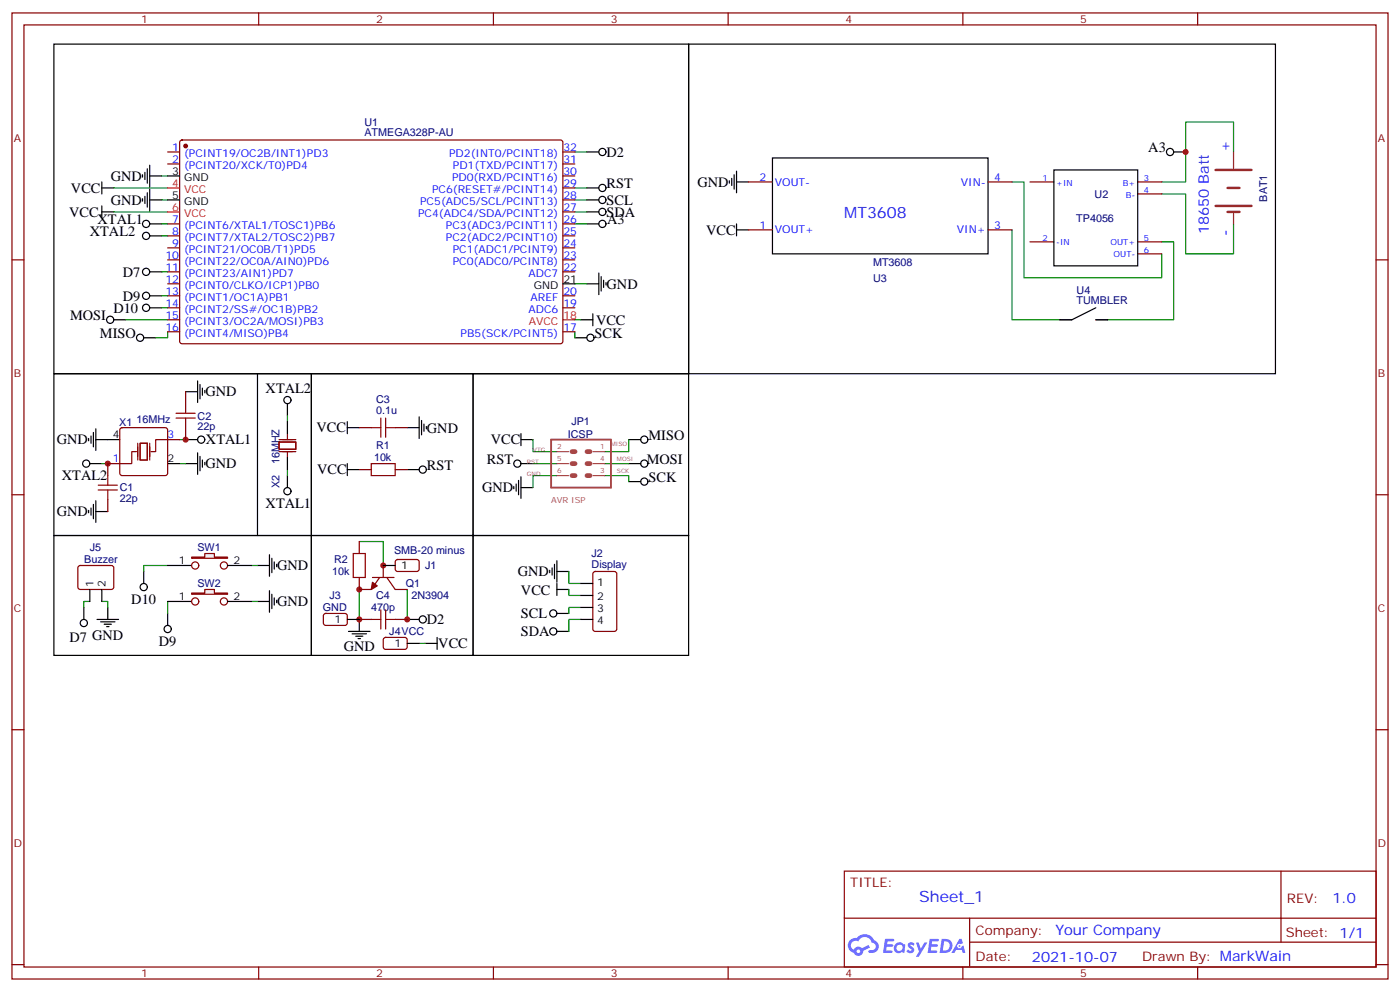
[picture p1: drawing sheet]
<svg xmlns="http://www.w3.org/2000/svg" width="412mm" height="292mm" viewBox="0 0 412 292" stroke-linecap="round" stroke-linejoin="round" font-family="sans-serif">
<g fill="none" stroke="#870000" stroke-width=".35">
<path d="M3.5 3.8h405.4v284.3h-405.4zM7.1 7.3h398.2v277.3h-398.2zM76.2 3.8v3.5M145.3 3.8v3.5M214.5 3.8v3.5M283.6 3.8v3.5M352.8 3.8v3.5M3.5 76.5h3.6M405.3 76.5h3.6M3.5 145.6h3.6M405.3 145.6h3.6M3.5 214.8h3.6"/>
<path d="M405.3 214.8h3.6M248.7 256.4h156.6v28.2h-156.6zM377.3 256.4v20.9M248.7 270.2h156.5M285.6 277.3h119.6M285.6 270.2v14.2M3.5 283.9h3.6M76.2 284.6v3.5M145.3 284.6v3.5M214.5 284.6v3.5M283.6 284.6v3.5M352.8 284.6v3.5"/>
<path d="M405.3 283.9h3.6"/>
</g>
<g fill="#5487ff">
<path d="M267.7 277.6a1.22 1.22 0 0 1 1.7 .2l-.4 .6a.47 .47 0 0 0-.3-.4 .47 .47 0 0 0-.5 .2l.1 .2a1.14 1.14 0 0 1 .8 1.8 1.14 1.14 0 0 1-1.9 0l-.2-.2 .5-.6 .7 .5a.29 .29 0 0 0 .3-.3 .29 .29 0 0 0-.2-.3 1.04 1.04 0 0 1-.6-1.7z"/>
<path d="M260.7 276.3h2.4l.3 .2-.2 .5-1.8 .1-.1 .8h1.5l.3 .4-.3 .4h-1.6l-.2 1.1h1.7l.2 .3-.2 .3-2.6 .1z"/>
<path d="M273.8 276.3h2.4l.3 .2-.1 .5-1.8 .1-.2 .8h1.6l.3 .4-.4 .4h-1.6l-.1 1.1h1.7l.2 .3-.2 .3-2.6 .1z"/>
<path d="M282.6 276.3h.7l.3 1.3-.6 .3a.69 .69 0 0 0-1 .3 .69 .69 0 0 0 .4 .9 .69 .69 0 0 0 .9-.6l.5-.2 .6 2.2h-.8l-.2-.9h-1.8l-.5 .9h-.8z"/>
<path d="M269.8 277.4h.8l.6 1.8 1.1-1.8h.9l-2.6 4.2h-.8l.9-1.5z"/>
<path d="M277.4 276.3l-.6 4.2h1.3a2.11 2.11 0 0 0 2.5-2.1 2.11 2.11 0 0 0-2.5-2.1zM278.1 277.1a1.39 1.39 0 0 1 1.7 1.4 1.39 1.39 0 0 1-1.8 1.3h-.3z"/>
<path d="M263.7 277.9a1.54 1.54 0 0 0-.1 2.2 1.54 1.54 0 0 0 2.2 .1l.6 .3 .3-2.3-.2-.3h-.4a1.49 1.49 0 0 0-2.4 0zM264 278.9a.94 .94 0 0 1 1.8 0 .94 .94 0 0 1-1.8 0z"/>
<path d="M250.4 276.7a2.18 2.18 0 0 0 1.1 3.7 1.44 1.44 0 0 0 1.6 .9 1.44 1.44 0 0 0 1.2-1.4l2-1.1-.5-.7-1.9 1a1.47 1.47 0 0 0-2.4 .4 1.39 1.39 0 0 1-.7-1.9 1.39 1.39 0 0 1 2-.5 2.12 2.12 0 0 1 2.2-1.3 2.12 2.12 0 0 1 1.9 1.7 1.14 1.14 0 0 1 1.1 1.4 1.14 1.14 0 0 1-1.7 .7 .43 .43 0 0 0-.5 .4 .43 .43 0 0 0 .4 .5 1.98 1.98 0 0 0 2.5-1.2 1.98 1.98 0 0 0-1.2-2.6 3.1 3.1 0 0 0-5.3-.6l-.9 .1zM252.3 280a.55 .55 0 0 1 1.1 0 .55 .55 0 0 1-1.1 0z"/>
<circle cx="282.6" cy="278.4" r=".26"/>
</g>
<g fill="none" stroke="#000" stroke-width=".35">
<path d="M15.9 13h186.9v97h-186.9zM202.8 13h172.9v97h-172.9zM30 53.6v3.5M30 55.3h3.5M42 51.4v.7M42 58.5v.7M42.7 50.7v2.1M42.7 57.8v2.1M43.4 49.7v4.2M43.4 56.7v4.3M44.1 51.8h3.5M44.1 48.6v6.4"/>
<path d="M44.1 55.7v6.3M44.1 58.8h3.5M172.9 58.8h3.5M172.9 55.3h3.5M172.9 44.7h3.5M214.8 53.2v.7M215.5 52.5v2.1M216.3 51.4v4.3M217 53.6h3.5M217 50.4v6.3M345.7 44.7h3.5M30 62.4h3.5"/>
<path d="M30 60.6v3.5M44.1 69.4h3.5M44.1 65.9h3.5M172.9 65.9h3.5M172.9 62.4h3.5M217 65.9v3.5M217 67.7h3.5M33.5 94.1h3.5M42.3 99.4h3.6M44.1 90.6h3.5M44.1 87.1h3.5M44.1 80h3.5"/>
<path d="M169.3 99.4h3.6M171.1 94.1h3.5M172.9 83.5h3.5M174.6 92.4v3.5M176.4 80.4v6.3M177.1 81.4v4.3M177.8 82.5v2.1M178.5 83.2v.7M15.9 110h75.8v47.6h-75.8zM54.7 115.3h3.5M58.2 112.1v6.4M58.9 113.2v4.2"/>
<path d="M59.6 114.2v2.1M60.3 114.9v.7M75.8 110v47.6M84.7 118.8v3.5M91.7 110h47.6v47.6h-47.6zM139.3 110h63.5v47.6h-63.5zM26.1 129v.8M26.5 136.5h3.5M26.8 128.3v2.2M27.5 127.3v4.2M28.2 129.4h3.5M28.2 126.2v6.4"/>
<path d="M54.7 129.4h3.5M54.7 136.5h3.5M58.2 133.3v6.3M58.9 134.3v4.3M59.6 135.4v2.1M60.3 136.1v.7M84.7 140v3.5M102.3 125.9h3.5M102.3 124.1v3.5M102.3 136.5v3.5M102.3 138.2h3.5M119.9 125.9h3.6"/>
<path d="M119.9 138.2h3.6M123.5 122.7v6.3M124.2 123.8v4.2M124.9 124.8v2.1M125.6 125.5v.7M153.5 129.4h3.5M153.5 136.5h3.5M153.5 127.6v3.6M185.2 129.4h3.5M185.2 136.5h3.5M15.9 157.6h75.8v35.3h-75.8zM26.1 150.2v.7"/>
<path d="M26.8 149.5v2.1M27.5 148.4v4.3M28.2 147.4v6.3M28.2 150.6h3.5M91.7 157.6h47.6v35.3h-47.6zM139.3 157.6h63.5v35.3h-63.5zM151.3 143.2v.7M152 142.5v2.1M152.8 141.4v4.2M153.5 140.3v6.4M153.5 143.5h3.5M185.2 141.7h3.5"/>
<path d="M24.7 178.8v3.5M31.7 178.8v3.5M42.3 168.2v3.5M75.8 166.4h3.6M75.8 177h3.6M79.4 163.3v6.3M79.4 173.8v6.4M80.1 164.3v4.3M80.1 174.9v4.2M80.8 165.4v2.1M80.8 176v2.1M81.5 166.1v.7"/>
<path d="M81.5 176.7v.7M161.9 167.9v.7M162.6 167.1v2.2M163.3 166.1v4.2M164 168.2h3.6M164 165v6.4M164 171.7v3.6M164 173.5h3.6M28.6 182.3h6.3M29.6 183h4.3M30.7 183.7h2.1M31.4 184.4h.7"/>
<path d="M49.4 180.6v3.5M102.7 185.8h6.3M103.7 186.5h4.2M104.8 187.3h2.1M105.5 188h.7M105.8 182.3v3.5M119.9 182.3h3.6M125.2 189.4h3.6M128.8 187.6v3.5M164 185.8h3.6M164 180.6h3.6"/>
<circle cx="177.4" cy="55.3" r="1.06"/>
<circle cx="177.4" cy="44.7" r="1.06"/>
<circle cx="177.4" cy="58.8" r="1.06"/>
<circle cx="344.7" cy="44.7" r="1.06"/>
<circle cx="43" cy="65.9" r="1.06"/>
<circle cx="43" cy="69.4" r="1.06"/>
<circle cx="177.4" cy="62.4" r="1.06"/>
<circle cx="177.4" cy="65.9" r="1.06"/>
<circle cx="32.5" cy="94.1" r="1.06"/>
<circle cx="41.3" cy="99.4" r="1.06"/>
<circle cx="43" cy="90.6" r="1.06"/>
<circle cx="43" cy="87.1" r="1.06"/>
<circle cx="43" cy="80" r="1.06"/>
<circle cx="173.9" cy="99.4" r="1.06"/>
<circle cx="84.7" cy="117.8" r="1.06"/>
<circle cx="25.4" cy="136.5" r="1.06"/>
<circle cx="59.3" cy="129.4" r="1.06"/>
<circle cx="124.5" cy="138.2" r="1.06"/>
<circle cx="152.4" cy="136.5" r="1.06"/>
<circle cx="189.8" cy="136.5" r="1.06"/>
<circle cx="189.8" cy="129.4" r="1.06"/>
<circle cx="84.7" cy="144.6" r="1.06"/>
<circle cx="189.8" cy="141.7" r="1.06"/>
<circle cx="42.3" cy="172.8" r="1.06"/>
<circle cx="24.7" cy="183.4" r="1.06"/>
<circle cx="49.4" cy="185.1" r="1.06"/>
<circle cx="124.5" cy="182.3" r="1.06"/>
<circle cx="163" cy="180.6" r="1.06"/>
<circle cx="163" cy="185.8" r="1.06"/>
</g>
<g fill="none" stroke="#008700" stroke-width=".35">
<path d="M33.5 55.3h15.9M47.6 51.8h1.8M47.6 58.8h1.8M169.3 55.3h3.6M169.3 58.8h3.6M169.3 44.7h3.6M298.1 53.6h3.5v28.2h40.6v-7.1M342.2 57.1h7v17.6h14.2v-8.8M363.4 44.7v-8.8h-14.2v17.7h-7M33.5 62.4h15.9M47.6 65.9h1.8M47.6 69.4h1.8"/>
<path d="M169.3 62.4h3.6M169.3 65.9h3.6M298.1 67.7v26.4h14.1M342.2 71.2h3.5v22.9h-19.4M37 94.1h12.4M47.6 90.6h1.8M47.6 87.1h1.8M47.6 80h1.8M49.4 97.6v1.8h-3.5M169.3 94.1h1.8M169.3 83.5h3.6M169.3 97.6v1.8"/>
<path d="M30 136.5h1.7M52.9 136.5h1.8M52.9 129.4h1.8M84.7 122.3v1.8M84.7 138.2v1.8M157 129.4v3.5h7M157 136.5h7M164 140h-7v3.5M178.2 140h7v1.7M178.2 136.5h7M185.2 129.4v3.5h-7M105.8 159.4h7.1v7"/>
<path d="M26.5 177h-1.8v1.8M30 177h1.7v1.8M49.4 166.4h-7.1v1.8M49.4 177v3.6M74.1 166.4h1.7M74.1 177h1.7M105.8 173.5v8.8M119.9 173.5v8.8M167.6 168.2v3.5h3.5M167.6 173.5v1.8h3.5M171.1 178.8h-3.5v1.8M123.5 189.4h1.7"/>
<path d="M171.1 182.3h-3.5v3.5"/>
</g>
<g fill="#c00">
<circle cx="119.9" cy="182.3" r=".88"/>
<circle cx="112.9" cy="166.4" r=".88"/>
<circle cx="105.8" cy="182.3" r=".88"/>
<circle cx="105.8" cy="173.5" r=".88"/>
<circle cx="31.8" cy="136.5" r=".88"/>
<circle cx="54.7" cy="129.4" r=".88"/>
<circle cx="349.3" cy="44.7" r=".88"/>
</g>
<g fill="none" stroke="#870000" stroke-width=".35">
<path d="M49.4 44.7h3.5M49.4 48.3h3.5M53.2 41.4l.4-.2 111.8 .1 .4 .6-.1 58.8-.6 .5-111.8-.1-.4-.6v-58.6zM165.8 44.7h3.5M165.8 48.3h3.5M165.8 58.8h3.5M165.8 55.3h3.5M165.8 51.8h3.5M220.5 53.6h7M291 53.6h7.1M303.4 53.6h7M335.1 53.6h7.1"/>
<path d="M335.1 57.1h7.1M49.4 65.9h3.5M49.4 69.4h3.5M49.4 73h3.5M49.4 76.5h3.5M165.8 65.9h3.5M165.8 69.4h3.5M165.8 73h3.5M165.8 76.5h3.5M165.8 62.4h3.5M220.5 67.7h7M291 67.7h7.1"/>
<path d="M303.4 71.2h7M335.1 71.2h7.1M335.1 74.7h7.1M49.4 80h3.5M49.4 83.5h3.5M49.4 87.1h3.5M49.4 90.6h3.5M49.4 94.1h3.5M49.4 97.6h3.5M165.8 80h3.5M165.8 87.1h3.5M165.8 90.6h3.5"/>
<path d="M165.8 97.6h3.5M312.2 94.1h3.5M322.8 94.1h3.5M54.7 115.3v3.5M35.3 136.5h-3.6v3.5M35.5 126.1l.5-.2h12.7l.5 .2 .2 .5v12.7l-.2 .5-.5 .2h-12.7l-.5-.3-.2-.4v-12.7zM49.4 129.4h3.5M54.7 125.9v3.5M82.2 130.1h4.9v2.1h-4.9zM82.2 129.4h4.9M82.2 132.9h4.9M84.7 127.6v1.8"/>
<path d="M84.7 132.9v1.8M105.8 125.9h3.6M105.8 138.2h3.6M116.4 125.9h3.5M116.4 138.2h3.5M31.7 147v3.6M105.8 159.4v3.5M23.2 166.6l.4-.2 9.5 .1 .4 .6-.1 6-.6 .4-9.4-.1-.5-.6v-5.7zM105.8 170v3.5h3.6l2.4-3.5M109.7 170h6.4M112.9 166.4v3.6M113.9 170l2.5 3.5h3.5"/>
<path d="M116.7 164.9l.4-.2h5.9l.5 .7-.1 2.4-.6 .4-6-.1-.4-.6v-2.1zM174.9 168.4l.4-.2h5.7l.6 .4 .1 16.5-.5 .7h-5.9l-.6-.4-.1-16.5zM95.5 180.8l.5-.2h5.9l.4 .7-.1 2.3-.6 .5-5.9-.1-.5-.6v-2.1zM105.8 182.3h3.6M113.1 187.8l.5-.2 5.9 .1 .4 .6v2.4l-.7 .4h-5.9l-.4-.7v-2.1zM116.4 182.3h3.5"/>
</g>
<g fill="#870000" stroke="#870000" stroke-width=".35">
<path d="M109.7 171.4l1.4 1-1.7 1.1z"/>
<circle cx="54.7" cy="43" r=".53"/>
</g>
<g fill="none" stroke="#000" stroke-width=".35">
<path d="M49.4 51.8h3.5M49.4 58.8h3.5M227.5 46.5h63.5v28.2h-63.5zM310.4 50h24.7v28.2h-24.7zM165.8 83.5h3.5M322.8 90.6l-7.1 3.5h-3.5M322.8 94.1h3.5M31.7 129.4h3.6M49.4 136.5h3.5M84.7 124.1v3.5M84.7 134.7v3.5M26.5 173.5v3.5"/>
<path d="M30 173.5v3.5M49.4 166.4h7M112.9 166.4h3.5M171.1 171.7h3.5M171.1 175.3h3.5M171.1 178.8h3.5M102.3 182.3h3.5M119.9 189.4h3.6M171.1 182.3h3.5"/>
</g>
<path d="M49.4 55.3h3.5M49.4 62.4h3.5M165.8 94.1h3.5" fill="none" stroke="#f00" stroke-width=".35"/>
<path d="M40.2 132.9h-1.4v3.6h-3.5M40.6 130.5v4.9M41.3 130.5h2.1v4.9h-2.1zM44.1 130.5v4.9M49.4 129.4h-3.5v3.5h-1.5" fill="none" stroke="#870012" stroke-width=".35"/>
<g fill="none" stroke="#a10000" stroke-width=".35">
<path d="M54.7 118.8v2.8M31.7 140v2.8M51.9 123h5.6M51.9 121.6h5.6M54.7 123v2.9M109.4 136.5h7v3.5h-7zM109.4 125.9h2.8M112.2 123v5.7M113.6 125.9h2.8M113.6 123v5.7M28.9 144.2h5.7M28.9 142.8h5.7"/>
<path d="M31.7 144.2v2.8M104.1 162.9h3.5v7.1h-3.5zM112.2 179.5v5.6M113.6 179.5v5.6M109.4 182.3h2.8M113.6 182.3h2.8"/>
</g>
<path d="M162.3 129.4h17.7v14.1h-17.7z" fill="none" stroke="#a64a4a" stroke-width=".56"/>
<path d="M168.5 132.9h.9M168.5 136.5h.9M168.5 140h.9M172.9 132.9h.9M172.9 136.5h.9M172.9 140h.9" fill="none" stroke="#a64a4a" stroke-width="1.4"/>
<path d="M164 140h3.5M164 132.9h3.5M164 136.5h3.5M174.7 140h3.5M174.7 132.9h3.5M174.7 136.5h3.5" fill="none" stroke="#a64a4a" stroke-width=".35"/>
<path d="M358.1 50h10.6M361.6 55.3h3.5M358.1 60.6h10.6M361.6 62.4h3.5" fill="none" stroke="#8c2424" stroke-width=".71"/>
<path d="M363.4 44.7v5M363.4 62.4v3.5" fill="none" stroke="#8c2424" stroke-width=".35"/>
<path d="M56.4 164h3.9v-1.1h2.8v1.1h3.9v.3h-10.6z" fill="#f0f0f0" stroke="#870000" stroke-width=".35"/>
<g fill="none" stroke="#870000" stroke-width=".35">
<circle cx="57.5" cy="166.4" r="1.06"/>
<circle cx="66" cy="166.4" r="1.06"/>
</g>
<path d="M49.4 177h7M67 166.4h7.1" fill="none" stroke="#000" stroke-width=".35"/>
<path d="M56.4 174.6h3.9v-1.1h2.8v1.1h3.9v.3h-10.6z" fill="#f0f0f0" stroke="#870000" stroke-width=".35"/>
<g fill="none" stroke="#870000" stroke-width=".35">
<circle cx="57.5" cy="177" r="1.06"/>
<circle cx="66" cy="177" r="1.06"/>
</g>
<path d="M67 177h7.1" fill="none" stroke="#000" stroke-width=".35"/>
<g font-size="4.6" fill="#00f">
<text x="248.7" y="64.1">MT3608</text>
<text x="270.8" y="265.4">Sheet_1</text>
</g>
<g font-size="4.2">
<text x="178.7" y="46.1">D2</text>
<text x="338.3" y="44.7">A3</text>
<text x="32.6" y="53.2">GND</text>
<text x="20.9" y="56.7">VCC</text>
<text x="178.7" y="55.3">RST</text>
<text x="205.5" y="55">GND</text>
<text x="20.3" y="63.8">VCC</text>
<text x="28.7" y="65.9">XTAL1</text>
<text x="32.6" y="60.3">GND</text>
<text x="178.7" y="60.3">SCL</text>
<text x="178.7" y="63.8">SDA</text>
<text x="178.9" y="65.9">A3</text>
<text x="26.5" y="69.4">XTAL2</text>
<text x="208" y="69.1">VCC</text>
<text x="36.2" y="81.4">D7</text>
<text x="36.2" y="88.5">D9</text>
<text x="178.7" y="85">GND</text>
<text x="20.6" y="94.1">MOSI</text>
<text x="33.4" y="92">D10</text>
<text x="175.6" y="95.5">VCC</text>
<text x="29.5" y="99.4">MISO</text>
<text x="175.2" y="99.4">SCK</text>
<text x="60.5" y="116.7">GND</text>
<text x="78.2" y="115.6">XTAL2</text>
<text x="16.7" y="130.8">GND</text>
<text x="60.7" y="130.8">XTAL1</text>
<text x="93.2" y="127.3">VCC</text>
<text x="125.8" y="127.3">GND</text>
<text x="144.6" y="130.8">VCC</text>
<text x="191" y="129.4">MISO</text>
<text x="60.5" y="137.8">GND</text>
<text x="143.4" y="136.5">RST</text>
<text x="190.5" y="136.5">MOSI</text>
<text x="18.2" y="141.4">XTAL2</text>
<text x="93.4" y="139.7">VCC</text>
<text x="125.8" y="138.2">RST</text>
<text x="191" y="141.7">SCK</text>
<text x="78.2" y="149.6">XTAL1</text>
<text x="142" y="144.9">GND</text>
<text x="16.7" y="152">GND</text>
<text x="81.7" y="167.9">GND</text>
<text x="152.5" y="169.6">GND</text>
<text x="38.7" y="177.8">D10</text>
<text x="81.7" y="178.4">GND</text>
<text x="153.5" y="175.3">VCC</text>
<text x="125.8" y="183.7">D2</text>
<text x="153.4" y="182">SCL</text>
<text x="20.5" y="189">D7 GND</text>
<text x="46.8" y="190.2">D9</text>
<text x="101.2" y="191.5">GND</text>
<text x="129.1" y="190.8">VCC</text>
<text x="153.4" y="187.3">SDA</text>
</g>
<g font-size="4.2" fill="#00f">
<text x="362.3" y="44.7" transform="rotate(-90 362.3 44.7)">+</text>
<text x="356.1" y="69" transform="rotate(-90 356.1 69)">18650 Batt</text>
<text x="362.3" y="69.6" transform="rotate(-90 362.3 69.6)">-</text>
<text x="392.5" y="265.7">1.0</text>
<text x="310.9" y="275.2">Your Company</text>
<text x="304" y="283">2021-10-07</text>
</g>
<g font-size="3.9" fill="#800">
<text x="250.5" y="261">TITLE:</text>
<text x="379.1" y="265.7">REV:</text>
<text x="287.4" y="275.2">Company:</text>
<text x="378.7" y="275.8">Sheet: 1/1</text>
<text x="287.4" y="282.9">Date:</text>
<text x="336.4" y="282.9">Drawn By: MarkWain</text>
</g>
<g font-size="3.2" fill="#800">
<text x="41.6" y="6.8">1</text>
<text x="110.8" y="6.8">2</text>
<text x="179.9" y="6.8">3</text>
<text x="249.1" y="6.8">4</text>
<text x="318.2" y="6.8">5</text>
<text x="4.1" y="41.9">A</text>
<text x="405.9" y="41.9">A</text>
<text x="4.1" y="111.1">B</text>
<text x="405.9" y="111.1">B</text>
<text x="4.1" y="180.2">C</text>
<text x="405.9" y="180.2">C</text>
<text x="4.1" y="249.3">D</text>
<text x="405.9" y="249.3">D</text>
<text x="41.6" y="287.6">1</text>
<text x="110.8" y="287.6">2</text>
<text x="179.9" y="287.6">3</text>
<text x="249.1" y="287.6">4</text>
<text x="318.2" y="287.6">5</text>
</g>
<g font-size="3.2" fill="#000080">
<text x="107.4" y="40">ATMEGA328P-AU</text>
<text x="107.4" y="37.1">U1</text>
<text x="322.4" y="58.3">U2</text>
<text x="373.3" y="59.3" transform="rotate(-90 373.3 59.3)">BAT1</text>
<text x="317" y="65.3">TP4056</text>
<text x="257.2" y="78.2">MT3608</text>
<text x="257.2" y="83.1">U3</text>
<text x="317.1" y="89.5">TUMBLER</text>
<text x="317.1" y="86.4">U4</text>
<text x="110.8" y="118.8">C3</text>
<text x="35.1" y="125.3">X1</text>
<text x="40.2" y="124.6">16MHz</text>
<text x="58.2" y="123.5">C2</text>
<text x="110.8" y="122">0.1u</text>
<text x="168.3" y="125.1">JP1</text>
<text x="58.2" y="126.6">22p</text>
<text x="167.2" y="128.8">ICSP</text>
<text x="82.3" y="136.7" transform="rotate(-90 82.3 136.7)">16MHZ</text>
<text x="110.2" y="135.7">10k</text>
<text x="110.8" y="132.3">R1</text>
<text x="82.3" y="143.6" transform="rotate(-90 82.3 143.6)">X2</text>
<text x="35.3" y="147.8">22p</text>
<text x="35.3" y="144.7">C1</text>
<text x="24.8" y="165.8">Buzzer</text>
<text x="26.5" y="162.2">J5</text>
<text x="58.2" y="162.3">SW1</text>
<text x="98.4" y="165.8">R2</text>
<text x="116.1" y="163.2">SMB-20 minus</text>
<text x="125.3" y="167.5">J1</text>
<text x="174.3" y="167.1">Display</text>
<text x="174.3" y="164">J2</text>
<text x="58.2" y="172.9">SW2</text>
<text x="97.8" y="169.3">10k</text>
<text x="119.5" y="172.8">Q1</text>
<text x="95.1" y="179.9">GND</text>
<text x="97" y="176.4">J3</text>
<text x="109.3" y="179.9">470p</text>
<text x="110.8" y="176.4">C4</text>
<text x="121.2" y="176.4">2N3904</text>
<text x="114.7" y="187">J4VCC</text>
</g>
<g font-size="3.2" fill="#00f">
<text x="50.7" y="44.4">1</text>
<text x="50.7" y="47.9">2</text>
<text x="54.2" y="46.1">(PCINT19/OC2B/INT1)PD3</text>
<text x="132.3" y="46.1">PD2(INT0/PCINT18)</text>
<text x="166" y="47.9">31</text>
<text x="166" y="44.4">32</text>
<text x="54.2" y="49.7">(PCINT20/XCK/T0)PD4</text>
<text x="133.1" y="53.2">PD0(RXD/PCINT16)</text>
<text x="133.4" y="49.7">PD1(TXD/PCINT17)</text>
<text x="166" y="51.4">30</text>
<text x="223.8" y="53.2">2</text>
<text x="292.8" y="53.2">4</text>
<text x="127.3" y="56.7">PC6(RESET#/PCINT14)</text>
<text x="166" y="58.5">28</text>
<text x="166" y="55">29</text>
<text x="228.2" y="54.6">VOUT-</text>
<text x="283" y="54.6">VIN-</text>
<text x="50.7" y="65.5">7</text>
<text x="123.1" y="63.8">PC4(ADC4/SDA/PCINT12)</text>
<text x="123.8" y="60.3">PC5(ADC5/SCL/PCINT13)</text>
<text x="166" y="65.5">26</text>
<text x="166" y="62">27</text>
<text x="50.7" y="69.1">8</text>
<text x="54.2" y="67.3">(PCINT6/XTAL1/TOSC1)PB6</text>
<text x="54.2" y="70.8">(PCINT7/XTAL2/TOSC2)PB7</text>
<text x="131.4" y="70.8">PC2(ADC2/PCINT10)</text>
<text x="131.4" y="67.3">PC3(ADC3/PCINT11)</text>
<text x="166" y="69.1">25</text>
<text x="223.8" y="67.3">1</text>
<text x="228.2" y="68.7">VOUT+</text>
<text x="281.9" y="68.7">VIN+</text>
<text x="292.8" y="67.3">3</text>
<text x="48.7" y="76.1">10</text>
<text x="50.7" y="72.6">9</text>
<text x="54.2" y="74.4">(PCINT21/OC0B/T1)PD5</text>
<text x="54.2" y="77.9">(PCINT22/OC0A/AIN0)PD6</text>
<text x="133.4" y="77.9">PC0(ADC0/PCINT8)</text>
<text x="133.4" y="74.4">PC1(ADC1/PCINT9)</text>
<text x="166" y="76.1">23</text>
<text x="166" y="72.6">24</text>
<text x="48.7" y="79.7">11</text>
<text x="48.7" y="83.2">12</text>
<text x="54.2" y="81.4">(PCINT23/AIN1)PD7</text>
<text x="155.7" y="81.4">ADC7</text>
<text x="166" y="79.7">22</text>
<text x="48.7" y="86.7">13</text>
<text x="54.2" y="84.9">(PCINT0/CLKO/ICP1)PB0</text>
<text x="54.2" y="88.5">(PCINT1/OC1A)PB1</text>
<text x="156.3" y="88.5">AREF</text>
<text x="166" y="86.7">20</text>
<text x="48.7" y="90.2">14</text>
<text x="48.7" y="93.8">15</text>
<text x="54.2" y="92">(PCINT2/SS#/OC1B)PB2</text>
<text x="54.2" y="95.5">(PCINT3/OC2A/MOSI)PB3</text>
<text x="155.7" y="92">ADC6</text>
<text x="166" y="90.2">19</text>
<text x="48.7" y="97.3">16</text>
<text x="54.2" y="99.1">(PCINT4/MISO)PB4</text>
<text x="135.7" y="99.1">PB5(SCK/PCINT5)</text>
<text x="166" y="97.3">17</text>
<text x="49.4" y="129">3</text>
<text x="33.3" y="136.1">1</text>
</g>
<g font-size="3.2">
<text x="50.7" y="51.4">3</text>
<text x="54.2" y="53.2">GND</text>
<text x="50.7" y="58.5">5</text>
<text x="54.2" y="60.3">GND</text>
<text x="166" y="83.2">21</text>
<text x="157.2" y="84.9">GND</text>
<text x="33.3" y="129">4</text>
<text x="49.4" y="136.1">2</text>
<text x="52.7" y="166.1">1</text>
<text x="68.8" y="166.1">2</text>
<text x="118.2" y="167.5">1</text>
<text x="27.5" y="172.8" transform="rotate(-90 27.5 172.8)">1</text>
<text x="31" y="172.8" transform="rotate(-90 31 172.8)">2</text>
<text x="175.9" y="172.4">1</text>
<text x="52.7" y="176.7">1</text>
<text x="68.8" y="176.7">2</text>
<text x="175.9" y="176.7">2</text>
<text x="98.5" y="183.4">1</text>
<text x="175.9" y="180.2">3</text>
<text x="175.9" y="183.7">4</text>
<text x="116.2" y="190.4">1</text>
</g>
<g font-size="3.2" fill="#f00">
<text x="50.7" y="55">4</text>
<text x="54.2" y="56.7">VCC</text>
<text x="50.7" y="62">6</text>
<text x="54.2" y="63.8">VCC</text>
<text x="155.7" y="95.5">AVCC</text>
<text x="166" y="93.8">18</text>
</g>
<g font-size="2.5" fill="#00f">
<text x="307.1" y="53.2">1</text>
<text x="336.9" y="53.2">3</text>
<text x="311.1" y="54.6">+IN</text>
<text x="330.7" y="54.6">B+</text>
<text x="331.6" y="58.1">B-</text>
<text x="336.9" y="56.7">4</text>
<text x="307.1" y="70.8">2</text>
<text x="336.9" y="70.8">5</text>
<text x="311.1" y="72.2">-IN</text>
<text x="327.1" y="72.2">OUT+</text>
<text x="328" y="75.8">OUT-</text>
<text x="336.9" y="74.4">6</text>
</g>
<text font-size="2.5" fill="#a54b4b" x="162.3" y="147.9">AVR ISP</text>
<g font-size="2.1" fill="#a54b4b">
<text x="164.1" y="132.2">2</text>
<text x="164.1" y="135.8">5</text>
<text x="176.8" y="132.2">1</text>
<text x="176.8" y="135.8">4</text>
<text x="164.1" y="139.3">6</text>
<text x="176.8" y="139.3">3</text>
</g>
<g font-size="1.8" fill="#a54b4b">
<text x="179.9" y="131.2">MISO</text>
<text x="155.2" y="136.5">RST</text>
<text x="157" y="132.9">VTG</text>
<text x="181.7" y="135.6">MOSI</text>
<text x="155.2" y="140">GND</text>
<text x="181.7" y="139.1">SCK</text>
</g>
</svg>
